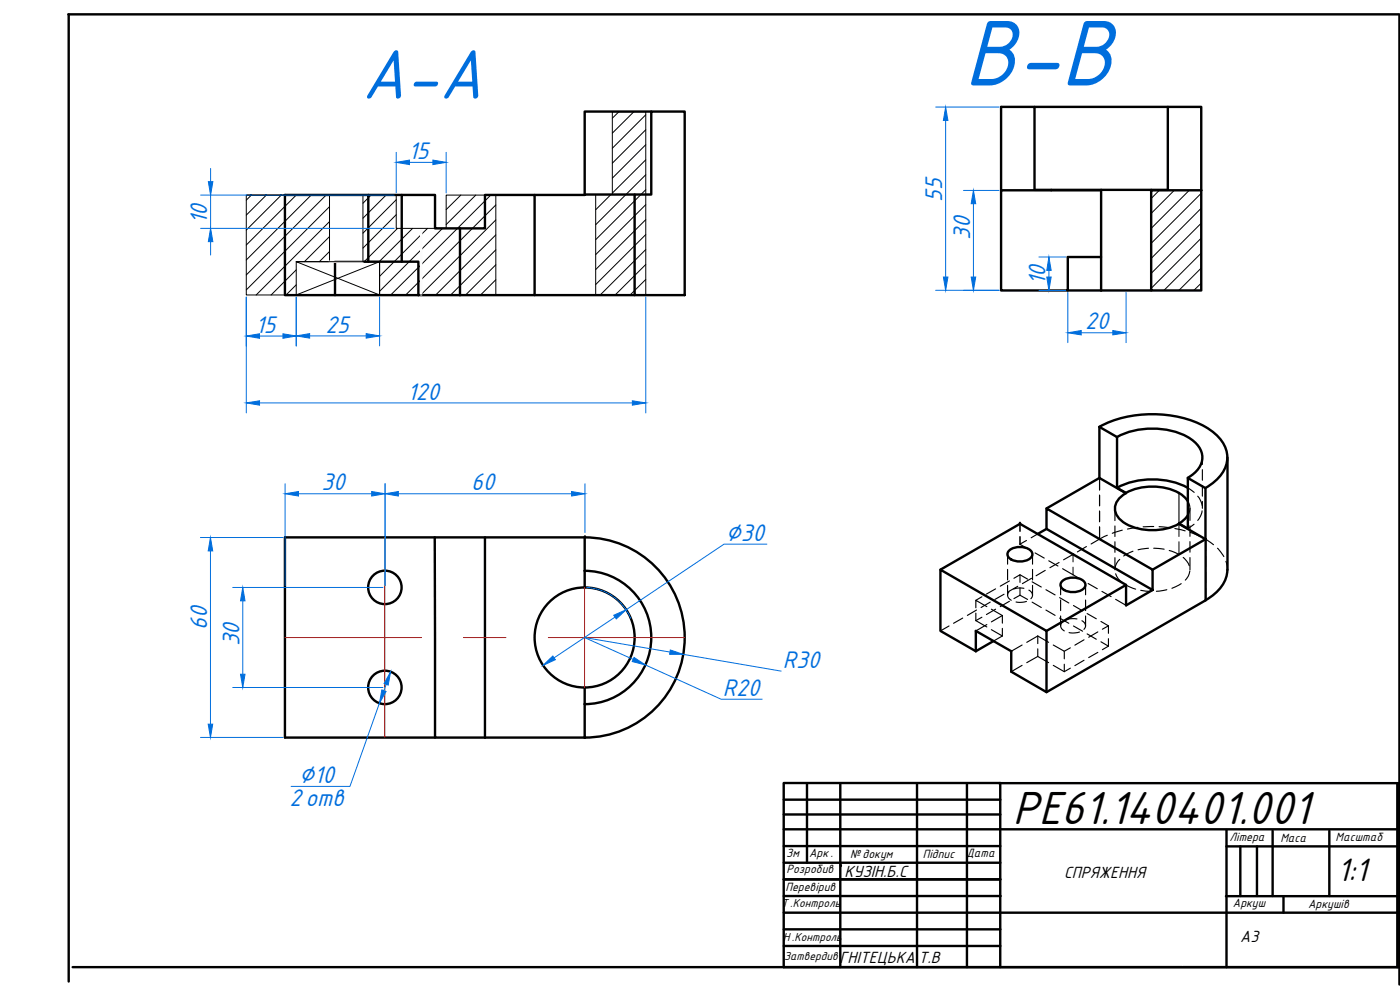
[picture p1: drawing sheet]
<svg xmlns="http://www.w3.org/2000/svg" width="420mm" height="297mm" viewBox="0 0 420 297" stroke-linecap="round" stroke-linejoin="round" font-family="sans-serif">
<circle cx="252.3" cy="259.9" r=".36" fill="#000"/>
<g fill="none" stroke="#000" stroke-width=".72">
<path d="M195.5 33.5h10v55h-15v-30.1h5zM195.5 33.5h-20v24.9M310.5 32.1h40M85.5 58.5h25v20h-10v10h-15zM110.5 58.5h10.1M190.5 58.4l-30.1 .1M315.5 57.1h30M315.5 57h-5v-24.9h-10.1v25M345.5 57.1h15v30.1h-15zM345.5 57h5v-24.9h10v25M110.5 78.5h10.1M138 68.5h7.5v-10h14.9v30h-22.4"/>
<path d="M138 68.5h-7.4v-10h-10v20h5v10M138 68.5v20M330.5 77.1h-10v10.1h-20.1v-30.1h30.1v30.1M100.5 88.5h37.5M160.4 88.5h30.1M320.5 87.2h10M330.5 87.2h15M329.9 128.1a35.2 35.2 0 0 1 31.9 0 11.1 11.1 0 0 1 6.5 9.7 11.5 11.5 0 0 1-6.5 8.6M335.2 131.1a23 23 0 0 1 22.4 .8 6 6 0 0 1 2.4 8.2 9.7 9.7 0 0 1-3.5 3.3M368.4 137.3v33.7M314.1 152.6l31.8 18.3v6.1l-31.8-18.3zM314.1 158.7l-2.7 1.5"/>
<path d="M329.9 143.4l8 4.5M329.9 143.4v-15.3l5.3 3v15.3M329.9 143.4l-15.8 9.2M335.2 146.4a23.5 23.5 0 0 1 21.3 0M335.2 146.4l2.7 1.5M337.9 147.9a16.7 16.7 0 0 1 17.4 1.1l1.1 1.3M337.9 148a4.8 4.8 0 0 0-2.5 7 13.9 13.9 0 0 0 12.4 4l3.8-.8 2.2-1M356.4 154.7l-1.1 1.3-1.5 1.1M130.5 161.2h-45v60.1h45.1M145.5 161.2v60.1M175.5 161.2a30 30 0 0 1 30 30.1 30 30 0 0 1-30 30M175.5 171.3a20 20 0 0 1 20 20 20 20 0 0 1-20 20"/>
<path d="M175.5 161.2v15.1M175.6 161.2h-45.1l.1 60.1h14.9M282.2 170.9l31.9 18.4v18.4l-10.6-6.2v-6.1l-10.6-6.1v6.1l-10.7-6.1zM282.2 170.9l23.9-13.7 31.8 18.3v6.1l8-4.6M302.9 165.1a5.2 5.2 0 0 1 6.7 .5 1.83 1.83 0 0 1-1.4 2.5 5.2 5.2 0 0 1-5.7-1.1 1.43 1.43 0 0 1 .4-1.9zM318.8 174.3a5.2 5.2 0 0 1 6.8 .5 1.83 1.83 0 0 1-1.5 2.5 5.2 5.2 0 0 1-5.6-1.1 1.43 1.43 0 0 1 .3-1.9zM337.9 175.5l-23.8 13.8M361.8 161.8v-15.3l-5.3-3.1v15.2l-2.7-1.4 8 4.6-15.9 9.1M361.8 161.7v.1M361.8 161.7v18.4l-47.7 27.6M368.3 170.9a10.6 10.6 0 0 1-5.4 8.5l-1.1 .7M298.2 192.3l-5.3 3.1"/>
<path d="M175.5 206.3v15M145.5 221.3h30.1"/>
<circle cx="115.5" cy="176.2" r="5"/>
<circle cx="175.4" cy="191.3" r="15"/>
<circle cx="115.5" cy="206.3" r="5"/>
</g>
<g fill="#000">
<circle cx="306.1" cy="157.2" r=".36"/>
<circle cx="175.6" cy="161.2" r=".36"/>
<circle cx="175.6" cy="221.3" r=".36"/>
</g>
<g fill="none" stroke="#000" stroke-width=".34">
<path d="M360.8 137.3v2M306.1 157.2v2.2M329.9 143.4l.1 3.6M330 148.6v3.2M330 153.4v3.1M330 158.1v3.6M330 143.4h-.1M334.6 152.6v3.6M334.6 157.8v3.2M336.8 159.1l-3 .9M341.5 158.2l-3.1 .5M346.2 158l-3.1 .1"/>
<path d="M347.9 158l3.1 .3M352.6 158.6l3.1 .7M356.5 150.4a4 4 0 0 1 0 4.3M356.5 146.4l1.9 1.3M357.1 152.5v3.7M357.1 157.8v3.1M357.2 159.8l2.9 1.1M358.4 157.3l-1.9 1.3M359.5 148.9l.8 1.4 .5 1.4M360.8 153.3a5.6 5.6 0 0 1-1.3 2.9M360.8 140.9v3.2M360.8 145.7v3.2"/>
<path d="M360.8 150.4v2.1M294.7 179.1l-1.8 1M298.8 176.7l-2.8 1.6M301.3 178.3l-2.7 1.6M302.4 166.3v3M302.4 170.8v3.2M302.4 175.6v3M302.9 177.5a1.54 1.54 0 0 0 .6 2.6M302.9 174.3l-2.7 1.6M304.3 173.5l1.8-1v2.2M305.4 175.9l-2.7 1.6M306.1 178.6l-1.8 1"/>
<path d="M306.1 161v2.3l3.1 1.8M306.1 176.3v2.3M306.1 172.5l2.3 1.3M306.1 178.6l2.3 1.3M307.3 176.5h-2.2l-.9 .2M308.1 162.2l-2 1.1M308.8 177.1a1.54 1.54 0 0 1 .6 2.5M309.6 173.5l-2.8 1.6M309.8 174.6l2.7 1.5M309.9 166.3v3M309.9 170.8v3.2M309.9 175.6v3"/>
<path d="M310.6 165.9l2.8 1.6M311.4 160.2l-1.9 1.2M313.7 171.1l-2.8 1.6M313.9 176.9l2.8 1.6M314.7 168.3l2.8 1.5M317.8 168.8l-2.7 1.5M318 179.3l2.8 1.6M318.3 175.5v3M318.9 170.6l6.3 3.7M321.9 166.4l-2.7 1.6M325.8 175.5v3M326.1 164l-2.8 1.6"/>
<path d="M326.6 175.1l2.7 1.5M330 161.7l-2.6 1.5M330.7 177.4l2.8 1.6M332.3 160.6l-2.3 1.1M334.6 162.5v3.2M334.6 167.3v3.7M334.8 172.2a4.8 4.8 0 0 0 1.8 2.5M334.8 179.8l3.1 1.8M336 167.8a4.2 4.2 0 0 0-1.4 2.8M337.9 175.5l2.9 1.3M340 165.4l-2.8 1.4M342.3 177.1l3.2 .3"/>
<path d="M344.7 164.5l-3.2 .5M346.2 164.5l3.2 .3M350.2 176.9l-3.2 .5M350.9 165.2l2.9 1.2M354.5 175.1l-2.8 1.4M355.1 167.2l1 1.1 .8 1.4M357.1 171.3v.1a4.5 4.5 0 0 1-1.4 2.7M357.1 162.5v3.2M357.1 167.3v3.7M361.5 161.7l2.7 1.7M361.8 161.7v3.7M361.8 166.9v3.2"/>
<path d="M361.8 171.7v3.2M361.8 176.5v3.6M365.4 164.5l1.9 2.5M367.9 168.4l.5 2.6M284.8 187.8l-2.6 1.5M288.9 185.4l-2.7 1.6M292.9 186.2l3.3 1.9M292.9 184v2.2M293.1 183l-2.8 1.6M294.7 185.2l-1.8 1M296.2 182l-3.3-1.9v2.3M296.2 187.4l-3.3 1.9"/>
<path d="M297.2 180.7l-2.8 1.6M297.5 188.9l3.3 1.9M297.5 182.8l3.3 1.9M298.8 182.8l-2.8 1.6M300.8 184.7v2.3M300.8 188.5v2.3M300.8 184.7l-3.3 1.9M300.8 190.8l-2.6 1.5M302.9 180.4l-2.7 1.6M306.7 199.6l-3.2 1.9M306.7 193.5l-3.2 1.9M308.1 180.5l-2.1 .2-1.1-.1"/>
<path d="M309.8 180.7l2.7 1.6M311.4 190.8v2.3M311.4 194.7v2.3M311.4 190.8l3.3 1.9M311.4 197l3.3 1.8M311.4 197l-3.3 1.8M311.4 190.8l-3.3 1.9M313.9 183l2.8 1.6M316.1 193.5l3.3 1.9v2.3M316.1 199.6l3.3 1.9 1.8-1M318 185.4l2.8 1.6M318.3 180v3.2"/>
<path d="M318.3 184.8v3M318.8 186.7a1.54 1.54 0 0 0 .6 2.6M319.4 199.3v2.2M321.2 194.4l-1.8 1M322.2 181.7l2.7 1.6M322.2 187.8l2.7 1.6M323.2 185.7h-2.1l-1 .2M324 189.6l-2.1 .3-1.1-.1M324.7 186.3a1.54 1.54 0 0 1 .6 2.5M325.3 198.1l-2.7 1.6M325.3 192l-2.7 1.6M325.8 180v3.2"/>
<path d="M325.8 184.8v3M326.3 184.1l2.7 1.6M326.3 190.2l2.7 1.6M329.5 195.7l-2.8 1.6M329.5 189.6l-2.8 1.6M330.4 186.5l2.3 1.3M330.4 192.6l2.3 1.3M332.7 193.9l-1.9 1M332.7 187.8l-1.9 1M332.7 187.8v2.2M332.7 191.6v2.3"/>
</g>
<path d="M306.1 157.2v2.2M353.8 157.2v3.8M306.1 161v2.3M322 166.3v2.3M322 170.2v2.3M353.8 162.5v3.9" fill="none" stroke="#000" stroke-width=".3"/>
<path d="M353.8 147.9v9.2" fill="none" stroke="#000" stroke-width=".34"/>
<circle cx="361.8" cy="180.1" r=".17" fill="#000"/>
<g fill="none" stroke="#000" stroke-width=".72">
<path d="M20.5 4.3h399.4M20.6 4.3v290.2M420 4.4v291M235.2 235.2v55M235.2 234.9h65M235.2 239.9h65M242.2 235.2v23.7M252.2 235.2v55M275.2 235.2v55M290.2 235.2v55M299.8 235h120.1M300.2 235.2v55"/>
<path d="M419.4 235.2v55M419.9 235.2v55M235.2 244.4h65M235.2 248.8h184.6M235.2 253.9h65M235.2 258.9h65M368 253.9h51.1M368.1 249v41.2M372.2 253.9v14.9M377.2 253.9v14.9M381.9 249.3v19.5M398.9 249.3v19.5"/>
<path d="M235.2 263.8h65M235.2 268.8h65.1M235.2 273.8h184.4M235.2 278.8h65M367.9 268.9h51.3M385.2 268.9v4.9M21.8 290.2h398.4M235.2 283.8h65"/>
</g>
<g fill="none" stroke="#000" stroke-width=".3">
<path d="M183.8 33.5h10v55h-15v-30.1h5zM185.8 33.5l-2 2M190.2 33.5l-6.4 6.4M193.8 34.4l-10 10.1M193.8 38.9l-10 10.1M73.9 58.5h25v20h-10v10h-15zM73.9 58.5h25M75.4 58.5l-1.5 1.6M79.9 58.5l-6 6M84.4 58.5l-10.5 10.5M88.9 58.5l-15 15M93.4 58.5l-19.5 19.5"/>
<path d="M97.9 58.5l-24 24M108.9 58.5v20h5v10h34.9v-30h-14.9v10h-15v-10h-10h10M111.3 58.5l-2.4 2.5M115.9 58.5l-7 7M118.9 59.9l-10 10.1M138.3 58.5l-4.4 4.4M142.8 58.5l-8.9 8.9M147.3 58.5l-30 30M178.9 58.4h-.1M183.3 58.4l-4.5 4.5M193.8 43.4l-10 10.1M193.8 47.9l-10 10"/>
<path d="M193.8 52.4l-15 15M193.8 56.9l-15 15M347.9 57.1l-2.4 2.4M352.4 57.1l-6.9 6.9M356.9 57.1l-11.4 11.4M360.5 58l-15 15M98.9 62l-25 25M98.9 66.5l-22 22M98.9 71l-7.5 7.5M98.9 75.5l-3.1 3M118.9 64.4l-10 10.1M119.3 68.5l-10 10"/>
<path d="M123.8 68.5l-10 10M128.3 68.5l-14.4 14.4M132.8 68.5l-18.9 18.9M148.8 61.5l-27 27M148.8 66l-22.6 22.5M148.8 70.5l-18 18M148.8 75l-13.5 13.5M148.8 79.4l-9.1 9.1M193.8 61.4l-15 15M193.8 65.9l-15 15M193.8 70.4l-15 15M193.8 74.9l-13.7 13.6"/>
<path d="M193.8 79.4l-9.2 9.1M360.5 62.5l-15 15M360.5 67l-15 15M360.5 71.5l-15 15M360.5 76l-11.2 11.1M88.9 81l-7.5 7.5M88.9 85.5l-3 3M148.8 83.9l-4.6 4.6M148.8 88.4l-.1 .1M193.8 83.8l-4.7 4.7M193.8 88.3l-.2 .2M360.5 80.5l-6.7 6.6"/>
<path d="M360.5 85l-2.2 2.1"/>
</g>
<path d="M98.9 78.5h10M126.4 68.5v20" fill="none" stroke="#fafafa" stroke-width=".72"/>
<path d="M88.9 78.5h25v10zM113.9 78.5l-25 10" fill="none" stroke="#000" stroke-width=".3"/>
<path d="M115.5 161.1v60.1M175.4 176.3v30M85.6 191.3h40.8M139.1 191.3h12.7M164.5 191.3h40.9" fill="none" stroke="#f00" stroke-width=".3"/>
<g fill="none" stroke="#006edd" stroke-width=".3">
<path d="M280.8 32.1h19M283.8 36.1v47M60.2 58.5h58.1M63.2 50.5v4M63.2 58.5v10M118.9 45.7v12.2M122.9 48.7h7M133.9 45.7v12.2M289.1 57.1h10.7M60.2 68.5h58.1M63.2 72.5v4M292.1 61.1v22"/>
<path d="M311.8 77.1h8M73.9 89.1v34.8M88.9 89.1v14.7M113.9 89.1v14.7M193.8 89.1v34.8M280.8 87.1h19M311.8 87.1h8M314.8 81.1v2M320.5 87.7v15.1M324.5 99.9h9.5M337.9 87.7v15.1M77.9 100.8h7"/>
<path d="M92.9 100.8h17M77.9 120.9h111.9M85.6 145.1v30.6M89.6 148.2h21.9M115.6 145.1v30.6M119.5 148.2h52M175.6 145.1v14.7M60.2 161.3h24.7M63.2 165.3v52M69.9 176.3h45M176 176.3a15 15 0 0 1 13.3 9.3M230.2 163.3h-12.9l-29.4 19.7"/>
<path d="M72.9 180.3v22M184.6 185.2l-18.3 12.2M193.7 199.5l22.7 10.3h12.3M201.1 195.7l-25.7-4.4 14.6 6.6M205 196.3l29.4 5.1M69.9 206.3h45M113.9 211l-8.9 25h-17.6M115.9 205.3l-.7 1.9M60.2 221.3h24.7"/>
</g>
<g fill="#006edd" stroke="#006edd" stroke-width=".3">
<path d="M63.2 161.3l.6 4h-1.3z"/>
<path d="M62.5 217.3h1.3l-.6 4z"/>
<path d="M163 199.6l2.9-2.8 .8 1.1z"/>
<path d="M184.2 184.6l3.7-1.6-2.9 2.7z"/>
<path d="M190.3 197.3l3.4 2.2-4-1z"/>
<path d="M201.2 195l3.8 1.3h-4z"/>
<path d="M117.2 201.6l-.7 4-1.2-.5z"/>
<path d="M114.6 207l1.3 .5-2 3.5z"/>
<path d="M111.5 147.5l4.1 .7-4.1 .6z"/>
<path d="M85.6 148.2l4-.7v1.3z"/>
<path d="M115.6 148.2l3.9-.7v1.3z"/>
<path d="M171.5 147.5l4.1 .7-4.1 .6z"/>
<path d="M283.8 32.1l.7 4h-1.4z"/>
<path d="M283.1 83.1h1.4l-.7 4z"/>
<path d="M292.1 57.1l.7 4h-1.3z"/>
<path d="M291.5 83.1h1.3l-.7 4z"/>
<path d="M314.8 77.1l.7 4h-1.3z"/>
<path d="M314.2 83.1h1.3l-.7 4z"/>
<path d="M320.5 99.9l4-.7v1.3z"/>
<path d="M334 99.2l3.9 .7-3.9 .6z"/>
<path d="M88.9 100.8l4-.7v1.4z"/>
<path d="M109.9 100.1l4 .7-4 .7z"/>
<path d="M73.9 100.8l4-.7v1.4z"/>
<path d="M84.9 100.1l4 .7-4 .7z"/>
<path d="M73.9 120.9l4-.6v1.3z"/>
<path d="M189.8 120.3l4 .6-4 .7z"/>
<path d="M62.5 54.5h1.4l-.7 4z"/>
<path d="M63.2 68.5l.7 4h-1.4z"/>
<path d="M118.9 48.7l4-.7v1.4z"/>
<path d="M129.9 48l4 .7-4 .7z"/>
<path d="M72.9 176.3l.6 4h-1.3z"/>
<path d="M72.2 202.3h1.3l-.6 4z"/>
</g>
<text font-size="31.1" fill="#006edd" x="289.3" y="25.6">B-B</text>
<text font-size="23.3" fill="#006edd" x="108.5" y="29.6">А-А</text>
<text font-size="15.5" x="304" y="247.3">РЕ61.140401.001</text>
<text font-size="10.9" x="401.3" y="264.3">1:1</text>
<g font-size="8" fill="#006edd">
<text x="122.6" y="47.7">15</text>
<text x="282.8" y="60.5" transform="rotate(-90 282.8 60.5)">55</text>
<text x="62.2" y="67.2" transform="rotate(-90 62.2 67.2)">10</text>
<text x="291.1" y="72" transform="rotate(-90 291.1 72)">30</text>
<text x="313.8" y="85.5" transform="rotate(-90 313.8 85.5)">10</text>
<text x="76.7" y="99.8">15</text>
<text x="97.7" y="99.8">25</text>
<text x="325.7" y="98.8">20</text>
<text x="122.3" y="119.9">120</text>
<text x="96.5" y="147.1">30</text>
<text x="141.4" y="147.1">60</text>
<text x="217.8" y="162.3">∅30</text>
<text x="62.1" y="189" transform="rotate(-90 62.1 189)">60</text>
<text x="71.9" y="194" transform="rotate(-90 71.9 194)">30</text>
<text x="234.9" y="200.4">R30</text>
<text x="216.9" y="208.8">R20</text>
<text x="89.8" y="234.9">∅10</text>
<text x="86.9" y="242">2отв</text>
</g>
<g font-size="5.4">
<text x="253.4" y="263.2">КУЗІН.Б.С</text>
<text x="319.3" y="263.5">СПРЯЖЕННЯ</text>
<text x="372.2" y="282.7">А3</text>
<text x="252" y="289">ГНІТЕЦЬКА.Т.В</text>
</g>
<g font-size="4">
<text x="235.9" y="257.2">Зм</text>
<text x="242.8" y="257">Арк.</text>
<text x="255.2" y="257.3">№ докум</text>
<text x="276.9" y="257.4">Підпис</text>
<text x="290" y="257.2">Дата</text>
<text x="369" y="252.2">Літера</text>
<text x="384.3" y="252.5">Маса</text>
<text x="400.8" y="252.5">Масштаб</text>
<text x="236" y="262">Розробив</text>
<text x="235.7" y="267.3">Перевірив</text>
<text x="370" y="272.1">Аркуш</text>
<text x="392.6" y="272.4">Аркушів</text>
</g>
<g font-size="3.9">
<text x="234.5" y="272.1">Т.Контроль</text>
<text x="235" y="282.3">Н.Контроль</text>
<text x="235.3" y="288">Затвердив</text>
</g>
</svg>
